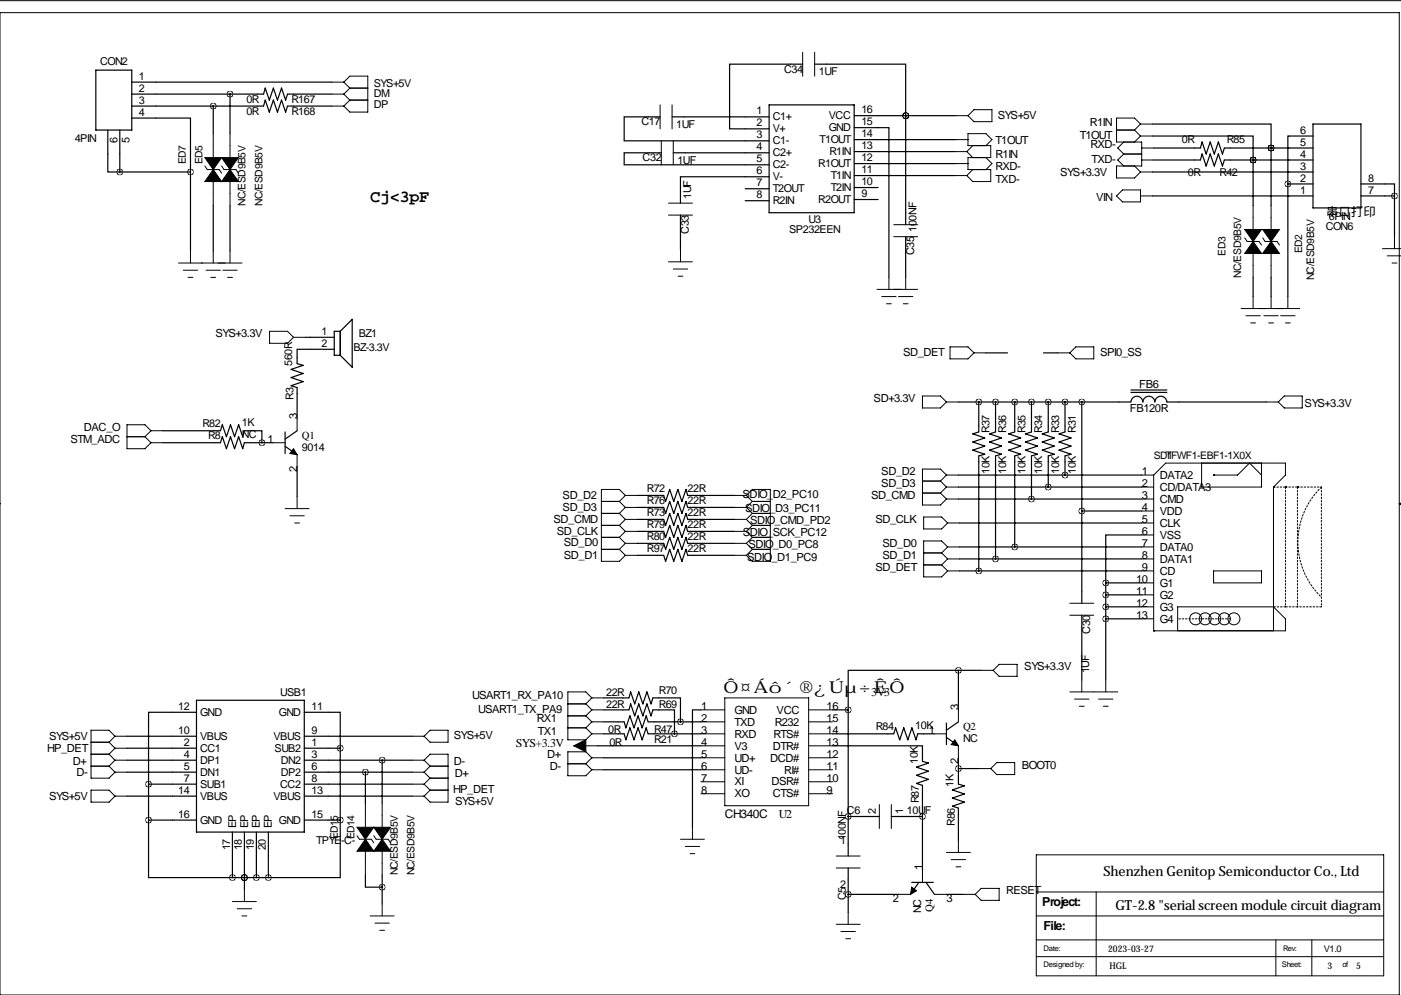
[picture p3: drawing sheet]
<svg xmlns="http://www.w3.org/2000/svg" width="297mm" height="211mm" viewBox="0 0 297 211" stroke-linecap="round" stroke-linejoin="round" font-family="sans-serif">
<g fill="none" stroke="#000" stroke-width=".21">
<path d="M0 .1h297.1M0 2.7h296.7v208.3h-296.7zM70.4 20h2.5M70.4 17.4h2.5M72.9 20l1.3 1.2M72.9 17.4l1.3-1.3h3.8v7.7h-3.8l-1.3-1.3M72.9 17.4l1.3 1.3M74.2 18.7h3.8M74.2 18.7l-1.3 1.3M170.2 11.1v5M172.7 11.1v5M43.4 35.2l.5 .8h2.6l.5 .7"/>
<path d="M45.2 28.3v5.1M45.2 38.5v5.1M47 35.2l.5 .8h2.5l.5 .7M48.8 28.3v5.1M48.8 38.5v5.1M70.4 22.5h2.5M74.2 21.2h3.8M74.2 21.2l-1.3 1.3M140 22.2v5.1M140.2 29.9v5M142.5 22.2v5.1M142.7 29.9v5"/>
<path d="M202.4 32.1h2.6M202.4 37.2h2.6M202.7 29.6h2.5M202.7 34.7h2.5M202.7 24.5h2.5M205 32.1l1.2 1.3M206.2 30.9l-1.2 1.2M206.2 36l-1.2 1.2M206.5 23.3h3.8v2.5h-3.8l-1.3-1.3zM209 30.9l1.3-1.3-1.3-1.3h-3.8v2.6h4.9v2.5h-4.9v2.6h4.9v2.5h-3.9l-1.2-1.3M209 33.4l1.3 1.3-1.3 1.3M236.7 27.6h3.8"/>
<path d="M238.3 32.7l-1.3 1.2 1.3 1.3M238.3 32.7h3.8M238.3 30.1l-1.3 1.3 1.3 1.3M240.5 27.6l1.3 1.2M240.5 35.2l1.3 1.3M241.8 26.3l-1.3-1.3h-3.8v5.1h5.4v5.1h-5.4v2.5h3.8l1.3-1.2M241.8 28.8h2.5M241.8 28.8l-1.3 1.3M241.8 26.3h2.5M241.8 26.3l-1.3 1.3M241.8 36.5h2.5M242.1 33.9h2.5"/>
<path d="M242.1 31.4h2.5M37.8 55.8h13.5M38.9 57.3h3M39.9 58.8h1M40.4 53.2v2.6M43.7 57.3h3M44.7 58.8h1M45.2 53.2v2.6M47.2 57.3h3.1M48.3 58.8h1M48.8 53.2v2.6M141.7 45.6h5.1"/>
<path d="M141.7 43.1h5.1M141.7 55.5h5.1M142.7 57h3.1M143.8 58.6h1M144.3 53v2.5M188.5 58.8v2.6M189.5 50.2h5.1M189.5 47.6h5.1M192 58.8v2.6M236.7 41.5l1.3-1.2h3.8v2.5h-3.8zM241.8 41.5h2.5M263.9 50.4l.5 .8h2.6l.5 .8"/>
<path d="M265.7 43.6v5.1M265.7 53.7v5.1M267.7 50.4l.5 .8h2.6l.5 .8M269.5 43.6v5.1M269.5 53.7v5.1M293.1 52.7h4M294.1 54.2h3M295.1 55.8h1.1M295.7 50.2v2.5M57.1 70.2h3.9l1.2 1.3-1.2 1.3h-3.9zM62.2 71.5h2.6M185.9 61.4h8.7"/>
<path d="M186.9 62.9h3.1M188 64.4h1M190.5 62.9h3M191.5 64.4h1M201.4 73.5h3.8l1.3 1.3-1.3 1.3h-3.8zM206.5 74.8h2.5M224.3 74.8h2.5M228.1 73.5h3.8v2.6h-3.8l-1.3-1.3zM263.1 65.4h12.5M264.2 66.9h3M265.2 68.5h1M265.7 62.9v2.5"/>
<path d="M268 66.9h3M269 68.5h1M269.5 62.9v2.5M271.5 66.9h3.1M272.5 68.5h1.1M273 62.9v2.5M26.9 92.6h3.8M30.7 92.6l1.3 1.3M32 93.9h2.5M32 91.3h2.5M32 91.3l-1.3 1.3M32 91.3l-1.3-1.2h-3.8v5h3.8l1.3-1.2"/>
<path d="M57.9 93.9h2.6M63 88.8v2.5M63 96.4v2.5M195.6 84h3.8l1.3 1.2-1.3 1.3h-3.8zM200.7 85.2h2.5M254.8 98.2v5.1h12.7v-5.1M268.5 85.2h2.5M271 85.2l1.3-1.2h3.8v2.5h-3.8zM-.1 106.8h.1M60.5 107.8h5M61.5 109.4h3M62.5 110.9h1"/>
<path d="M63 105.3v2.5M127.5 106.3h3.8M127.5 108.9h3.8M127.5 111.4h3.8M127.5 113.9h3.8M127.5 116.5h3.8M131.3 106.3l1.3 1.3M131.3 108.9l1.3 1.2M131.3 111.4l1.3 1.3M131.3 113.9l1.3 1.3M131.3 116.5l1.3 1.2M132.6 105h2.5"/>
<path d="M132.6 105l-1.3 1.3M132.6 105l-1.3-1.2h-3.8v15.2h3.8l1.3-1.3M132.6 107.6h2.5M132.6 107.6l-1.3 1.3M132.6 110.1h2.5M132.6 110.1l-1.3 1.3M132.6 112.7h2.5M132.6 112.7l-1.3 1.2M132.6 115.2h2.5M132.6 115.2l-1.3 1.3M132.6 117.7h2.5M155.7 105h2.5"/>
<path d="M155.7 107.6h2.5M155.7 110.1h2.5M155.7 112.7h2.5M155.7 115.2h2.5M155.7 117.7h2.5M158.2 105l1.3 1.3M158.2 107.6l1.3 1.3M158.2 105l1.3-1.2h3.8v15.2h-3.8l-1.3-1.3M158.2 115.2l1.3 1.3M158.2 112.7l1.3 1.2M158.2 110.1l1.3 1.3M159.5 106.3h3.8"/>
<path d="M159.5 108.9h3.8M159.5 111.4h3.8M159.5 113.9h3.8M159.5 116.5h3.8M159.5 113.9l-1.3 1.3M159.5 116.5l-1.3 1.2M159.5 106.3l-1.3 1.3M159.5 111.4l-1.3 1.3M159.5 108.9l-1.3 1.2M195.6 102h3.8M195.6 104.5h3.8M195.8 109.6h3.8l1.3 1.3-1.3 1.3h-3.8z"/>
<path d="M195.8 117.2h3.8M195.8 119.8h3.8M199.4 102l1.3 1.3M199.4 104.5l1.3 1.3M199.6 117.2l1.3 1.3M199.6 119.8l1.3 1.2M200.7 103.3h2.5M200.7 100.7h2.5M200.7 105.8h2.5M200.7 100.7l-1.3-1.2h-3.8v7.6h3.8l1.3-1.3M200.7 100.7l-1.3 1.3M200.7 103.3l-1.3 1.2"/>
<path d="M200.9 110.9h2.6M200.9 116h2.6M200.9 118.5h2.6M200.9 116l-1.3-1.3h-3.8v7.6h3.8l1.3-1.3M200.9 116l-1.3 1.2M200.9 118.5l-1.3 1.3M242.1 103.3h2.5M242.1 100.7h2.5M242.1 105.8h2.5M242.1 108.3h2.5M242.1 110.9h2.5M242.1 113.4h2.5"/>
<path d="M242.1 116h2.5M242.1 118.5h2.5M244.6 100.7l2.5-2.5h25.4v2.5l-2.5 2.6v30.4M244.6 100.7v33M257.3 100.7h.1M257.3 100.7h5.1l2.5-2.5 2.6 2.5M296.7 106.8h.4M296.7 106.8l.4 .2M297.1 106.6l-.4 .2M200.9 121h2.6M226.8 130.4h5.1M226.8 127.9h5.1"/>
<path d="M242.1 121h2.5M242.1 123.6h2.5M242.1 128.7h2.5M242.1 126.1h2.5M242.1 131.2h2.5M244.6 133.7h.1M244.6 133.7h27.9v-2.5l-2.5-2.5h-20.3v5M257.3 121h10.2v2.6h-10.2zM19.3 157.4h3.8M19.3 159.9h3.8M23.1 157.4l1.3 1.2M23.1 159.9l1.3 1.3"/>
<path d="M24.4 156.1h2.5M24.4 156.1l-1.3 1.3M24.4 156.1l-1.3-1.3h-3.8v10.2h3.8l1.3-1.3M24.4 158.6h2.5M24.4 158.6l-1.3 1.3M87.4 156.1h2.5M89.9 156.1l1.3-1.3h3.8v2.6h-3.8zM120.4 154.3h3.8M120.4 151.8h3.8M120.4 149.2h3.8M121.7 158.1h5M124.2 154.3l1.3 1.3"/>
<path d="M124.2 151.8l1.3 1.2M124.2 149.2l1.3 1.3M125.5 148h2.5M125.5 153h2.5M125.5 155.6h2.5M125.5 150.5h2.5M125.5 148l-1.3-1.3h-3.8v10.2h3.8l1.3-1.3M125.5 153l-1.3 1.3M125.5 148l-1.3 1.2M125.5 150.5l-1.3 1.3M148.6 153h5.1M148.6 155.6h5.1"/>
<path d="M148.6 158.1h5.1M148.6 150.5h5.1M153.7 148h17.7v22.8h-17.7zM171.4 153h5.1M171.4 155.6h5.1M171.4 158.1h5.1M171.4 150.5h5.1M198.1 155.6h2.6M203.2 150.5v2.5M203.2 158.1v2.6M208 142.1h2.6M211.8 140.9h3.8v2.5h-3.8l-1.2-1.3z"/>
<path d="M226.8 146.7h10.2M227.8 148.2h3.1M228.9 149.7h1M229.4 144.2v2.5M232.9 148.2h3.1M233.9 149.7h1M234.4 144.2v2.5M19.3 167.5h3.8l1.3 1.3-1.3 1.3h-3.8zM19.3 162.4h3.8M23.1 162.4l1.3 1.3M24.4 161.2h2.5M24.4 161.2l-1.3 1.2"/>
<path d="M24.4 163.7h2.5M24.4 168.8h2.5M75.7 177.2l.5 .7h2.5l.5 .8M77.5 170.3v5.1M79.2 177.2l.6 .7h2.5l.5 .8M81 170.3v5.1M87.4 161.2h2.5M87.4 163.7h2.5M87.4 168.8h2.5M87.4 166.3h2.5M89.9 161.2l1.3-1.3h3.8v10.2h-3.8l-1.3-1.3M89.9 166.3l1.3 1.2"/>
<path d="M89.9 163.7l1.3 1.3M89.9 161.2l1.3 1.2M91.2 162.4h3.8M91.2 165h3.8M91.2 167.5h3.8M91.2 167.5l-1.3 1.3M91.2 165l-1.3 1.3M91.2 162.4l-1.3 1.3M120.4 161.9h3.8M124.2 161.9l1.3 1.3M125.5 160.7h2.5M125.5 163.2h2.5"/>
<path d="M125.5 160.7l-1.3-1.3h-3.8v5.1h3.8l1.3-1.3M125.5 160.7l-1.3 1.2M144.3 177.9h5.1M145.3 179.5h3M146.8 175.4v2.5M148.6 160.7h5.1M148.6 163.2h5.1M148.6 165.7h5.1M148.6 168.3h5.1M171.4 160.7h5.1M171.4 163.2h5.1M171.4 165.7h5.1"/>
<path d="M171.4 168.3h5.1M186.4 170.6v5.1M189 170.6v5.1M203.2 178.2v2.5M207.5 163h2.6M211.3 161.7h3.8v2.5h-3.8l-1.2-1.2zM49.3 191.1h5.1M50.3 192.7h3M51.3 194.2h1M51.8 188.6v2.5M77.5 180.5v5.1M78.5 194.2h5.1"/>
<path d="M79.5 195.7h3M80.5 197.2h1M81 180.5v5.1M81 191.7v2.5M146.3 181h1M177.3 181.5h5.1M177.3 184h5.1M177.3 196h5.1M178.3 197.5h3.1M179.3 199h1M179.8 193.4v2.6M190.5 189.6h2.5"/>
<path d="M195.6 184.5v2.6M198.1 189.6h2.6M200.7 180.7h5M201.7 182.3h3M202.7 183.8h1M204.2 189.6h2.6M208 188.4h3.8v2.5h-3.8l-1.2-1.3zM219.7 199.3h73.7M219.7 194.2h73.7M219.7 181.2h73.7v25.7h-73.7zM219.7 189.1h73.7M232.4 189.1v17.8"/>
<path d="M270.5 199.3v7.6M278.1 199.3v7.6M219.7 202.8h73.7"/>
<circle cx="253.5" cy="131.2" r="1.27"/>
<circle cx="255.5" cy="131.2" r="1.27"/>
<circle cx="257.6" cy="131.2" r="1.27"/>
<circle cx="259.6" cy="131.2" r="1.27"/>
<circle cx="261.6" cy="131.2" r="1.27"/>
</g>
<g fill="none" stroke="#000" stroke-width=".25">
<path d="M20.3 14.9h7.6v12.7h-7.6zM27.9 20h28l.3-1.3 .9 2.5 .9-2.5 .8 2.5 .9-2.5 .9 2.5 .4-1.2h9.4M27.9 17.4h42.5M48.8 20v8.3M170.2 13.6h-15.5v13.7h8.4M172.7 13.6h19.3v10.9M22.9 27.6v8.9h2.5M25.4 36.5h15M25.4 27.6v8.9M27.9 25h12.5v11.5M27.9 22.5h28l.3-1.3 .9 2.6 .9-2.6 .8 2.6 .9-2.6 .9 2.6 .4-1.3h9.4M40.4 36.5v16.7"/>
<path d="M45.2 22.5v5.8M140 24.8h-7.7v5.1h30.8M140.2 32.4h-7.9v2.5h30.8M142.5 24.8h20.6M142.7 32.4h20.4M163.1 37.5h-18.8v5.6M163.1 22.2h18v22.9h-18zM181.1 27.1h7.4v31.7M181.1 24.5h21.6M181.1 29.6h21.6M181.1 32.1h21.3M181.1 34.7h21.6"/>
<path d="M181.1 37.2h21.3M181.1 39.8h5.1M192 24.5h.1M192 24.5v23.1M244.3 28.8h21.4v5.1M244.3 26.3h25.2v5.1M244.3 36.5h34.1M244.6 33.9h9.9l.4-1.2 .8 2.5 .9-2.5 .9 2.5 .8-2.5 .9 2.5 .4-1.3h18.8M244.6 31.4h9.9l.4-1.3 .8 2.6 .9-2.6 .9 2.6 .8-2.6 .9 2.6 .4-1.3h18.8M265.7 33.9h.1M265.7 33.9v9.7M269.5 31.4h.1"/>
<path d="M269.5 31.4v12.2M273 39h5.4M273 39v23.9M278.4 28.8h-5.4v10.2M278.4 26.3h10.1v17.8h-10.1zM288.5 39h7.2v2.5M45.2 43.6v9.6M48.8 43.6v9.6M144.3 45.6v7.4M158 40h5.1M158 42.6h5.1M181.1 42.3h5.1"/>
<path d="M192 50.2v8.6M244.3 41.5h34.1M265.7 58.8v4.1M269.5 58.8v4.1M288.5 41.5h7.2M295.7 41.5v8.7M64.8 71.5h6.1M70.9 74.1h-7.9v3l1.3 .4-2.6 .8 2.6 .9-2.6 .8 2.6 .9-2.6 .9 1.3 .4v6.6M72.1 70.2h-1.2v5.1h1.2M72.1 70.2v5.1M72.1 70.2l2.6-2.5v10.2l-2.6-2.6M209 74.8h4.6"/>
<path d="M221.2 74.8h3.1M34.5 91.3h12.2l.4-1.2 .9 2.5 .9-2.5 .8 2.5 .9-2.5 .9 2.5 .3-1.3h3.7v2.6M34.5 93.9h12.2l.4-1.3 .9 2.5 .9-2.5 .8 2.5 .9-2.5 .9 2.5 .3-1.2h6.1M60.5 94.6l2.5 1.8M60.5 91.6v4.6M63 91.3l-2.5 1.8M63 98.9v6.4M203.2 85.2h36.6a1.27 1.27 0 0 1 1.3-1.2 1.27 1.27 0 0 1 1.2 1.2 1.27 1.27 0 0 1 1.3-1.2 1.27 1.27 0 0 1 1.3 1.2M207.5 85.2v6.4l-1.3 .4 2.6 .9-2.6 .8 2.6 .9-2.6 .8 2.6 .9-1.3 .4v24.3M211.1 85.2v6.4l-1.3 .4 2.5 .9-2.5 .8 2.5 .9-2.5 .8 2.5 .9-1.2 .4v21.8M215.1 85.2v6.4l-1.2 .4 2.5 .9-2.5 .8 2.5 .9-2.5 .8 2.5 .9-1.3 .4v19.3M218.7 85.2v6.4l-1.3 .4 2.6 .9-2.6 .8 2.6 .9-2.6 .8 2.6 .9-1.3 .4v9.1"/>
<path d="M222.2 85.2v6.4l-1.2 .4 2.5 .9-2.5 .8 2.5 .9-2.5 .8 2.5 .9-1.3 .4v6.6M225.8 85.2v6.4l-1.3 .4 2.6 .9-2.6 .8 2.6 .9-2.6 .8 2.6 .9-1.3 .4v4M229.4 85.2v42.7M239.8 83.2h7.6M239.8 82.7h7.6M244.9 85.2a1.27 1.27 0 0 1 1.2-1.2 1.27 1.27 0 0 1 1.3 1.2h21.1M135.1 105h5.6l.4 1.3 .9-2.5 .8 2.5 .9-2.5 .9 2.5 .8-2.5 .4 1.2h9.9M135.1 110.1h5.6l.4 1.3 .9-2.5 .8 2.5 .9-2.5 .9 2.5 .8-2.5 .4 1.2h9.9M135.1 115.2h5.6l.4 1.3 .9-2.6 .8 2.6 .9-2.6 .9 2.6 .8-2.6 .4 1.3h9.9M135.1 107.6h5.6l.4 1.3 .9-2.6 .8 2.6 .9-2.6 .9 2.6 .8-2.6 .4 1.3h9.9M135.1 112.7h5.6l.4 1.2 .9-2.5 .8 2.5 .9-2.5 .9 2.5 .8-2.5 .4 1.3h9.9M135.1 117.7h5.6l.4 1.3 .9-2.5 .8 2.5 .9-2.5 .9 2.5 .8-2.5 .4 1.2h9.9"/>
<path d="M203.2 105.8h38.9M203.2 103.3h38.9M203.2 100.7h38.9M203.5 118.5h38.6M203.5 116h38.6M203.5 110.9h38.6M229.4 108.3h12.7M242.1 113.4h-7.7v10.2M203.5 121h38.6M229.4 130.4v13.8M234.4 123.6v20.6M234.4 123.6h7.7"/>
<path d="M234.4 126.1h7.7M234.4 128.7h7.7M234.4 131.2h7.7M26.9 156.1h14.8M26.9 158.6h14.8M41.7 151h-10.2v15.3M41.7 148.5h22.8v27.9h-22.8zM64.5 151h7.6v7.6M64.5 156.1h22.9M64.5 158.6h7.6M72.1 158.6v15.3M126.7 158.1h21.9"/>
<path d="M128 148h5.3l.4-1.3 .9 2.5 .8-2.5 .9 2.5 .9-2.5 .8 2.5 .4-1.2h5.9v5M128 150.5h5.3l.4-1.3 .9 2.6 .8-2.6 .9 2.6 .9-2.6 .8 2.6 .4-1.3h4.6v5.1M128 155.6h4.3l.4 1.3 .9-2.6 .8 2.6 .9-2.6 .8 2.6 .9-2.6 .4 1.3h11.2M128 153h4.3l.4 1.3 .9-2.5 .8 2.5 .9-2.5 .8 2.5 .9-2.5 .4 1.2h11.2M148.6 150.5h-1.8v24.9M176.5 158.1h19.1v3.3l1.2 .4-2.5 .9 2.5 .8-2.5 .9 2.5 .8-2.5 .9 1.3 .4v18M176.5 155.6h13l.4-1.3 .9 2.6 .8-2.6 .9 2.6 .8-2.6 .9 2.6 .4-1.3h3.5M176.5 150.5h3.3M179.8 150.5v31M200.7 156.4l2.5 1.7M200.7 153.3v4.6M203.2 142.1h-23.4v8.4"/>
<path d="M203.2 153l-2.5 1.8M203.2 142.1v8.4M203.2 142.1h4.8M26.9 161.2h14.8M26.9 163.7h14.8M26.9 168.8h14.8M31.5 173.9v12.2h17.8M31.5 166.3h10.2M31.5 173.9h10.2M31.5 166.3v7.6M49.3 176.4v9.7M51.8 176.4v12.2"/>
<path d="M54.4 176.4v9.7M56.9 176.4v9.7M64.5 161.2h22.9M64.5 163.7h22.9M64.5 166.3h22.9M64.5 168.8h22.9M64.5 173.9h7.6M72.1 173.9v12.2h-15.2M77.5 163.7v6.6M81 161.2v9.1M128 160.7h20.6M128 163.2h20.6"/>
<path d="M179.8 173.1h6.6M189 173.1h6.6M203.2 160.7v5.6l1.3 .3-2.6 .9 2.6 .8-2.6 .9 2.6 .9-2.6 .8 1.3 .4v6.9M203.2 163h4.3M49.3 186.1h7.6M51.8 186.1h.1M77.5 185.6v2.5h3.5M81 185.6v6.1M179.8 189.6h10.7M179.8 184v9.4M193.3 187.1h4.6M194.8 187.1l-1.8 2.5"/>
<path d="M196.3 187.1l1.8 2.5M200.7 189.6h3.5"/>
</g>
<g fill="none" stroke="#000" stroke-width=".21" stroke-dasharray=".4 .4">
<path d="M270 103.3h.1M270 103.3h2.5M272.5 103.3v25.4M272.5 103.3h.1M272.5 103.3h2.6M275.1 103.3v25.4M275.1 103.3h.1M275.1 103.3h5.1M280.2 103.3v25.4M280.2 103.3a16.2 16.2 0 0 0-.1 23.3M249.9 131.2h11M272.5 128.7h-2.5"/>
<path d="M275.1 128.7h-2.6M280.2 128.7h-5.1"/>
</g>
<g fill="#000" stroke="#000" stroke-width=".21">
<path d="M43.4 33.4h3.6l-1.8 2.6zM45.2 36l1.8 2.5h-3.6zM47 33.4h3.5l-1.7 2.6zM48.8 36l1.7 2.5h-3.5zM263.9 48.7h3.6l-1.8 2.5zM265.7 51.2l1.8 2.5h-3.6zM267.7 48.7h3.6l-1.8 2.5zM269.5 51.2l1.8 2.5h-3.6zM62.2 95.1l.8 1.3-1.5-.2zM121.7 158.1l2.5-1.2v2.5zM202.4 156.9l.8 1.2-1.5-.2zM75.7 175.4h3.5l-1.7 2.5z"/>
<path d="M77.5 177.9l1.7 2.6h-3.5zM79.2 175.4h3.6l-1.8 2.5zM81 177.9l1.8 2.6h-3.6zM193.3 188.1l1 .8-1.3 .7z"/>
</g>
<path d="M234.4 126.1a.05 .05 0 0 0 .1 0 .05 .05 0 0 0-.1 0zM234.4 128.7a.05 .05 0 0 0 .1 0 .05 .05 0 0 0-.1 0zM234.4 123.6a.05 .05 0 0 0 .1 0 .05 .05 0 0 0-.1 0zM234.4 131.2a.05 .05 0 0 0 .1 0 .05 .05 0 0 0-.1 0zM229.3 108.3a.05 .05 0 0 0 .1 0 .05 .05 0 0 0-.1 0zM207.5 121a.05 .05 0 0 0 .1 0 .05 .05 0 0 0-.1 0zM229.3 85.2a.05 .05 0 0 0 .1 0 .05 .05 0 0 0-.1 0zM211 85.2a.05 .05 0 0 0 .1 0 .05 .05 0 0 0-.1 0zM215.1 85.2a.05 .05 0 0 0 .1 0 .05 .05 0 0 0-.1 0zM218.6 85.2a.05 .05 0 0 0 .1 0 .05 .05 0 0 0-.1 0zM222.2 85.2a.05 .05 0 0 0 .1 0 .05 .05 0 0 0-.1 0zM225.8 85.2a.05 .05 0 0 0 .1 0 .05 .05 0 0 0-.1 0zM225.8 100.7a.05 .05 0 0 0 .1 0 .05 .05 0 0 0-.1 0zM222.2 103.3a.05 .05 0 0 0 .1 0 .05 .05 0 0 0-.1 0zM218.6 105.8a.05 .05 0 0 0 .1 0 .05 .05 0 0 0-.1 0zM211 118.5a.05 .05 0 0 0 .1 0 .05 .05 0 0 0-.1 0zM215.1 116a.05 .05 0 0 0 .1 0 .05 .05 0 0 0-.1 0zM207.5 85.2a.05 .05 0 0 0 .1 0 .05 .05 0 0 0-.1 0zM72.1 173.9a.05 .05 0 0 0 .1 0 .05 .05 0 0 0-.1 0zM54.3 186.1a.05 .05 0 0 0 .1 0 .05 .05 0 0 0-.1 0zM51.8 186.1a.05 .05 0 0 0 .1 0 .05 .05 0 0 0-.1 0zM49.2 186.1a.05 .05 0 0 0 .1 0 .05 .05 0 0 0-.1 0zM51.8 186.1a.05 .05 0 0 0 .1 0 .05 .05 0 0 0-.1 0zM81 161.2a.05 .05 0 0 0 .1 0 .05 .05 0 0 0-.1 0zM77.4 163.7a.05 .05 0 0 0 .1 0 .05 .05 0 0 0-.1 0zM81 188.1a.05 .05 0 0 0 .1 0 .05 .05 0 0 0-.1 0zM72.1 158.6a.05 .05 0 0 0 .1 0 .05 .05 0 0 0-.1 0zM48.7 20a.05 .05 0 0 0 .1 0 .05 .05 0 0 0-.1 0zM45.2 22.5a.05 .05 0 0 0 .1 0 .05 .05 0 0 0-.1 0zM192 24.5a.05 .05 0 0 0 .1 0 .05 .05 0 0 0-.1 0zM192 24.5a.05 .05 0 0 0 .1 0 .05 .05 0 0 0-.1 0zM273 39a.05 .05 0 0 0 .1 0 .05 .05 0 0 0-.1 0zM40.3 36.5a.05 .05 0 0 0 .1 0 .05 .05 0 0 0-.1 0zM179.8 150.5a.05 .05 0 0 0 .1 0 .05 .05 0 0 0-.1 0zM179.8 189.6a.05 .05 0 0 0 .1 0 .05 .05 0 0 0-.1 0zM179.8 173.1a.05 .05 0 0 0 .1 0 .05 .05 0 0 0-.1 0zM195.5 173.1a.05 .05 0 0 0 .1 0 .05 .05 0 0 0-.1 0zM55.5 93.9a.05 .05 0 0 0 .1 0 .05 .05 0 0 0-.1 0zM144.2 153a.05 .05 0 0 0 .1 0 .05 .05 0 0 0-.1 0zM269.4 31.4a.05 .05 0 0 0 .1 0 .05 .05 0 0 0-.1 0zM265.6 33.9a.05 .05 0 0 0 .1 0 .05 .05 0 0 0-.1 0zM269.4 31.4a.05 .05 0 0 0 .1 0 .05 .05 0 0 0-.1 0zM265.6 33.9a.05 .05 0 0 0 .1 0 .05 .05 0 0 0-.1 0zM295.6 41.5a.05 .05 0 0 0 .1 0 .05 .05 0 0 0-.1 0z" fill="#000" stroke="#000" stroke-width="1.3"/>
<text font-size="3.6" x="78.5" y="42.8">Cj&lt;3pF</text>
<text font-size="3.5" x="153.4" y="147">Ô¤Áô´®¿Úµ÷ÊÔ</text>
<g font-size="3">
<text x="233.9" y="185.8">Shenzhen Genitop Semiconductor Co., Ltd</text>
<text x="236.5" y="192.9">GT-2.8 &quot;serial screen module circuit diagram</text>
</g>
<g font-size="2.6">
<text x="281.2" y="45.9">串口打印</text>
<text x="221" y="192.2">Project:</text>
<text x="221.2" y="197.2">File:</text>
</g>
<g font-size="2.5">
<text x="184.7" y="147.5">3V3</text>
<text x="109.4" y="158.4">SYS+3.3V</text>
<text x="153.7" y="173.4">CH340C</text>
<text x="165.1" y="173.4">U2</text>
</g>
<g font-size="2.4">
<text x="211.6" y="25.3">SYS+5V</text>
<text x="228.9" y="29.4">T1OUT</text>
<text x="231.1" y="26.6">R1IN</text>
<text x="211.1" y="30.6">T1OUT</text>
<text x="211.1" y="33.4">R1IN</text>
<text x="211.1" y="36">RXD-</text>
<text x="231.2" y="31.4">RXD-</text>
<text x="231.4" y="34.5">TXD-</text>
<text x="211.1" y="38.7">TXD-</text>
<text x="224.8" y="37.2">SYS+3.3V</text>
<text x="232.4" y="42.6">VIN</text>
<text x="45.7" y="71.5">SYS+3.3V</text>
<text x="191.5" y="75.6">SD_DET</text>
<text x="233.2" y="75.6">SPI0_SS</text>
<text x="241.5" y="82.2">FB6</text>
<text x="63" y="88.8" transform="rotate(-90 63 88.8)">3</text>
<text x="185.2" y="85.2">SD+3.3V</text>
<text x="239.6" y="87.3">FB120R</text>
<text x="276.6" y="86.2">SYS+3.3V</text>
<text x="14.9" y="93.9">STM_ADC</text>
<text x="17.8" y="91.3">DAC_O</text>
<text x="56.7" y="93.9">1</text>
<text x="63" y="100.2" transform="rotate(-90 63 100.2)">2</text>
<text x="186.9" y="100.7">SD_D2</text>
<text x="242.1" y="100.7">1</text>
<text x="245.9" y="101.5">DATA2</text>
<text x="119.3" y="105.8">SD_D2</text>
<text x="157.4" y="105.6">SDIO_D2_PC10</text>
<text x="184.7" y="105.8">SD_CMD</text>
<text x="186.9" y="103.3">SD_D3</text>
<text x="242.1" y="103.3">2</text>
<text x="242.1" y="105.8">3</text>
<text x="245.9" y="104.1">CD/DATA3</text>
<text x="245.9" y="106.6">CMD</text>
<text x="117.4" y="110.9">SD_CMD</text>
<text x="118.1" y="113.4">SD_CLK</text>
<text x="119.3" y="108.3">SD_D3</text>
<text x="157.5" y="113.7">SDIO_SCK_PC12</text>
<text x="158" y="108.6">SDIO_D3_PC11</text>
<text x="159" y="111.1">SDIO_CMD_PD2</text>
<text x="185.6" y="110.9">SD_CLK</text>
<text x="242.1" y="108.3">4</text>
<text x="242.1" y="110.9">5</text>
<text x="242.1" y="113.4">6</text>
<text x="245.9" y="109.1">VDD</text>
<text x="245.9" y="111.7">CLK</text>
<text x="119.5" y="115.7">SD_D0</text>
<text x="119.5" y="118.5">SD_D1</text>
<text x="158.4" y="119">SDIO_D1_PC9</text>
<text x="158.7" y="116.2">SDIO_D0_PC8</text>
<text x="187.1" y="116">SD_D0</text>
<text x="187.1" y="118.5">SD_D1</text>
<text x="242.1" y="116">7</text>
<text x="242.1" y="118.5">8</text>
<text x="245.9" y="114.2">VSS</text>
<text x="245.9" y="116.8">DATA0</text>
<text x="245.9" y="119.3">DATA1</text>
<text x="185.6" y="121">SD_DET</text>
<text x="240.9" y="123.6">10</text>
<text x="242.1" y="121">9</text>
<text x="245.9" y="121.8">CD</text>
<text x="245.9" y="124.4">G1</text>
<text x="240.9" y="126.1">11</text>
<text x="240.9" y="128.7">12</text>
<text x="240.9" y="131.2">13</text>
<text x="245.9" y="126.9">G2</text>
<text x="245.9" y="129.5">G3</text>
<text x="245.9" y="132">G4</text>
<text x="217.2" y="142.1">SYS+3.3V</text>
<text x="100.1" y="148.2">USART1_RX_PA10</text>
<text x="101.3" y="151.3">USART1_TX_PA9</text>
<text x="113.8" y="153.1">RX1</text>
<text x="114" y="155.9">TX1</text>
<text x="148.6" y="153">2</text>
<text x="148.6" y="155.6">3</text>
<text x="148.6" y="150.5">1</text>
<text x="155.7" y="153.8">TXD</text>
<text x="155.7" y="151.3">GND</text>
<text x="164.3" y="153.8">R232</text>
<text x="164.7" y="151.3">VCC</text>
<text x="175.3" y="155.6">14</text>
<text x="175.3" y="153">15</text>
<text x="175.3" y="150.5">16</text>
<text x="196.9" y="155.6">1</text>
<text x="203.2" y="150.5" transform="rotate(-90 203.2 150.5)">3</text>
<text x="10" y="159.4">HP_DET</text>
<text x="10.4" y="156.9">SYS+5V</text>
<text x="96.2" y="156.6">SYS+5V</text>
<text x="116" y="160.7">D+</text>
<text x="148.6" y="158.1">4</text>
<text x="148.6" y="160.7">5</text>
<text x="155.7" y="156.4">RXD</text>
<text x="155.7" y="158.9">V3</text>
<text x="155.7" y="161.5">UD+</text>
<text x="163.3" y="161.5">DCD#</text>
<text x="163.8" y="158.9">DTR#</text>
<text x="164" y="156.4">RTS#</text>
<text x="175.3" y="160.7">12</text>
<text x="175.3" y="158.1">13</text>
<text x="203.2" y="161.9" transform="rotate(-90 203.2 161.9)">2</text>
<text x="15.4" y="162.2">D+</text>
<text x="16.2" y="164.5">D-</text>
<text x="96.2" y="162.2">D-</text>
<text x="96.5" y="164.7">D+</text>
<text x="116.6" y="163.2">D-</text>
<text x="148.6" y="163.2">6</text>
<text x="148.6" y="165.7">7</text>
<text x="155.7" y="164">UD-</text>
<text x="155.7" y="166.5">XI</text>
<text x="163.6" y="166.5">DSR#</text>
<text x="166.3" y="164">RI#</text>
<text x="175.3" y="165.7">10</text>
<text x="175.3" y="163.2">11</text>
<text x="216.7" y="163">BOOT0</text>
<text x="10.4" y="169.6">SYS+5V</text>
<text x="96.1" y="168">HP_DET</text>
<text x="96.5" y="170.6">SYS+5V</text>
<text x="148.6" y="168.3">8</text>
<text x="155.7" y="169.1">XO</text>
<text x="163.8" y="169.1">CTS#</text>
<text x="175.3" y="168.3">9</text>
<text x="195.6" y="184.5" transform="rotate(-90 195.6 184.5)">1</text>
<text x="189.3" y="191.2">2</text>
<text x="200.7" y="191.2">3</text>
<text x="213.4" y="189.6">RESET</text>
</g>
<g font-size="2.3">
<text x="21.2" y="13.9">CON2</text>
<text x="29.5" y="16.9">1</text>
<text x="166.2" y="15.4">C34</text>
<text x="173.6" y="15.9">1UF</text>
<text x="29.5" y="19.4">2</text>
<text x="29.5" y="22">3</text>
<text x="52.2" y="21.8">0R</text>
<text x="61.8" y="21.8">R167</text>
<text x="79.2" y="20.5">DM</text>
<text x="79.2" y="23">DP</text>
<text x="79.2" y="18.4">SYS+5V</text>
<text x="29.5" y="24.5">4</text>
<text x="52.2" y="24.4">0R</text>
<text x="61.8" y="24.4">R168</text>
<text x="136" y="26.6">C17</text>
<text x="143.4" y="27.1">1UF</text>
<text x="160.4" y="24.3">1</text>
<text x="160.4" y="26.8">2</text>
<text x="160.4" y="29.4">3</text>
<text x="163.8" y="25.5">C1+</text>
<text x="163.8" y="28.1">V+</text>
<text x="175.7" y="25.3">VCC</text>
<text x="175.7" y="27.8">GND</text>
<text x="182.6" y="24">16</text>
<text x="182.6" y="26.6">15</text>
<text x="182.6" y="29.1">14</text>
<text x="275.7" y="28.3">6</text>
<text x="15.8" y="30.1">4PIN</text>
<text x="24.9" y="30.3" transform="rotate(-90 24.9 30.3)">6</text>
<text x="27.4" y="30.3" transform="rotate(-90 27.4 30.3)">5</text>
<text x="136.3" y="34.2">C32</text>
<text x="143.6" y="34.7">1UF</text>
<text x="160.4" y="31.9">4</text>
<text x="160.4" y="34.4">5</text>
<text x="163.8" y="30.6">C1-</text>
<text x="163.8" y="33.2">C2+</text>
<text x="163.8" y="35.7">C2-</text>
<text x="173.5" y="35.5">R1OUT</text>
<text x="173.7" y="30.4">T1OUT</text>
<text x="175.9" y="32.9">R1IN</text>
<text x="182.6" y="31.6">13</text>
<text x="182.6" y="34.2">12</text>
<text x="250.6" y="30.4">0R</text>
<text x="260.1" y="30.4">R85</text>
<text x="275.7" y="36">3</text>
<text x="275.7" y="33.4">4</text>
<text x="275.7" y="30.9">5</text>
<text x="160.4" y="37">6</text>
<text x="160.4" y="39.5">7</text>
<text x="163.8" y="38.2">V-</text>
<text x="163.8" y="40.8">T2OUT</text>
<text x="176.1" y="38">T1IN</text>
<text x="176.1" y="40.5">T2IN</text>
<text x="182.6" y="36.7">11</text>
<text x="182.6" y="39.3">10</text>
<text x="182.6" y="41.8">9</text>
<text x="251.9" y="37.2">0R</text>
<text x="258.6" y="37.2">R42</text>
<text x="275.7" y="41">1</text>
<text x="275.7" y="38.5">2</text>
<text x="290.1" y="41">7</text>
<text x="290.1" y="38.5">8</text>
<text x="146.6" y="42.2" transform="rotate(-90 146.6 42.2)">1UF</text>
<text x="160.4" y="42.1">8</text>
<text x="163.8" y="43.3">R2IN</text>
<text x="171.4" y="47.4">U3</text>
<text x="173.5" y="43.1">R2OUT</text>
<text x="281.7" y="46.6">6PIN</text>
<text x="146" y="49.6" transform="rotate(-90 146 49.6)">C33</text>
<text x="167.3" y="49.4">SP232EEN</text>
<text x="194.3" y="49.1" transform="rotate(-90 194.3 49.1)">100NF</text>
<text x="281.1" y="48.7">CON6</text>
<text x="193.8" y="54.1" transform="rotate(-90 193.8 54.1)">C35</text>
<text x="68.2" y="71">1</text>
<text x="76.1" y="71.5">BZ1</text>
<text x="62" y="77.6" transform="rotate(-90 62 77.6)">560R</text>
<text x="68.2" y="73.5">2</text>
<text x="74.9" y="74.3">BZ-3.3V</text>
<text x="62.2" y="84.8" transform="rotate(-90 62.2 84.8)">R3</text>
<text x="42.9" y="90.6">R82</text>
<text x="44.1" y="93.1">R8</text>
<text x="51.3" y="90.3">1K</text>
<text x="51.3" y="92.9">NC</text>
<text x="64" y="93.1">Q1</text>
<text x="64" y="95.6">9014</text>
<text x="209.8" y="91.8" transform="rotate(-90 209.8 91.8)">R37</text>
<text x="213.4" y="91.8" transform="rotate(-90 213.4 91.8)">R36</text>
<text x="217.4" y="91.8" transform="rotate(-90 217.4 91.8)">R35</text>
<text x="221" y="91.8" transform="rotate(-90 221 91.8)">R34</text>
<text x="224.5" y="91.8" transform="rotate(-90 224.5 91.8)">R33</text>
<text x="228.1" y="91.8" transform="rotate(-90 228.1 91.8)">R31</text>
<text x="209.8" y="100.5" transform="rotate(-90 209.8 100.5)">10K</text>
<text x="213.4" y="100.5" transform="rotate(-90 213.4 100.5)">10K</text>
<text x="217.4" y="100.5" transform="rotate(-90 217.4 100.5)">10K</text>
<text x="221" y="100.5" transform="rotate(-90 221 100.5)">10K</text>
<text x="224.5" y="100.5" transform="rotate(-90 224.5 100.5)">10K</text>
<text x="228.1" y="100.5" transform="rotate(-90 228.1 100.5)">10K</text>
<text x="137.1" y="104.3">R72</text>
<text x="137.1" y="106.8">R76</text>
<text x="145.8" y="104.3">22R</text>
<text x="145.8" y="106.8">22R</text>
<text x="137.1" y="109.4">R73</text>
<text x="137.1" y="111.9">R79</text>
<text x="145.8" y="109.4">22R</text>
<text x="145.8" y="111.9">22R</text>
<text x="137.1" y="114.5">R80</text>
<text x="137.1" y="117">R97</text>
<text x="145.8" y="114.5">22R</text>
<text x="145.8" y="117">22R</text>
<text x="231.1" y="134.4" transform="rotate(-90 231.1 134.4)">C30</text>
<text x="230.9" y="142.8" transform="rotate(-90 230.9 142.8)">1UF</text>
<text x="59.4" y="147.5">USB1</text>
<text x="128.5" y="147.5">22R</text>
<text x="139.7" y="147.2">R70</text>
<text x="37.8" y="150.5">12</text>
<text x="37.8" y="155.6">10</text>
<text x="42.4" y="151.8">GND</text>
<text x="59.1" y="151.8">GND</text>
<text x="66" y="150.5">11</text>
<text x="66" y="155.6">9</text>
<text x="128.5" y="150">22R</text>
<text x="128.9" y="155.3">0R</text>
<text x="138.7" y="155.3">R47</text>
<text x="139.7" y="150">R69</text>
<text x="185.7" y="154.8">R84</text>
<text x="194.1" y="154.6">10K</text>
<text x="204.2" y="154.8">Q2</text>
<text x="38.9" y="158.1">2</text>
<text x="38.9" y="160.7">4</text>
<text x="42.4" y="156.9">VBUS</text>
<text x="42.4" y="159.4">CC1</text>
<text x="42.4" y="161.9">DP1</text>
<text x="58" y="156.9">VBUS</text>
<text x="58.2" y="159.4">SUB2</text>
<text x="59.5" y="161.9">DN2</text>
<text x="66" y="158.1">1</text>
<text x="66" y="160.7">3</text>
<text x="129.2" y="158.1">0R</text>
<text x="138.7" y="157.6">R21</text>
<text x="194.6" y="161.9" transform="rotate(-90 194.6 161.9)">10K</text>
<text x="204.2" y="157.4">NC</text>
<text x="38.9" y="163.2">5</text>
<text x="38.9" y="165.7">7</text>
<text x="42.4" y="164.5">DN1</text>
<text x="42.4" y="167">SUB1</text>
<text x="59.4" y="167">CC2</text>
<text x="59.5" y="164.5">DP2</text>
<text x="66" y="163.2">6</text>
<text x="66" y="165.7">8</text>
<text x="202.2" y="166.8" transform="rotate(-90 202.2 166.8)">1K</text>
<text x="37.8" y="168.3">14</text>
<text x="37.8" y="173.4">16</text>
<text x="42.4" y="169.6">VBUS</text>
<text x="58" y="169.6">VBUS</text>
<text x="66" y="168.3">13</text>
<text x="66" y="173.4">15</text>
<text x="179.6" y="172.6">C6</text>
<text x="185.7" y="172.6" transform="rotate(-90 185.7 172.6)">2</text>
<text x="191.5" y="172.6" transform="rotate(-90 191.5 172.6)">1</text>
<text x="192.3" y="172.6">10UF</text>
<text x="194.8" y="170.3" transform="rotate(-90 194.8 170.3)">R87</text>
<text x="42.4" y="174.6">GND</text>
<text x="50" y="175.7" transform="rotate(-90 50 175.7)">EP</text>
<text x="52.6" y="175.7" transform="rotate(-90 52.6 175.7)">EP</text>
<text x="55.1" y="175.7" transform="rotate(-90 55.1 175.7)">EP</text>
<text x="57.7" y="175.7" transform="rotate(-90 57.7 175.7)">EP</text>
<text x="59.1" y="174.6">GND</text>
<text x="67.1" y="179">TPYE-C-</text>
<text x="178.1" y="179">1</text>
<text x="179.3" y="178.2" transform="rotate(-90 179.3 178.2)">100NF</text>
<text x="202.4" y="175.2" transform="rotate(-90 202.4 175.2)">R86</text>
<text x="48.8" y="180.3" transform="rotate(-90 48.8 180.3)">17</text>
<text x="51.3" y="180.3" transform="rotate(-90 51.3 180.3)">18</text>
<text x="53.8" y="180.3" transform="rotate(-90 53.8 180.3)">19</text>
<text x="56.4" y="180.3" transform="rotate(-90 56.4 180.3)">20</text>
<text x="178.1" y="188.4">2</text>
<text x="179.3" y="190.9" transform="rotate(-90 179.3 190.9)">C5</text>
<text x="195.3" y="193.7" transform="rotate(-90 195.3 193.7)">NC</text>
<text x="197.8" y="193.3" transform="rotate(-90 197.8 193.3)">Q4</text>
</g>
<g font-size="2.2">
<text x="39.4" y="34.9" transform="rotate(-90 39.4 34.9)">ED7</text>
<text x="42.9" y="34.9" transform="rotate(-90 42.9 34.9)">ED5</text>
<text x="52.1" y="43.6" transform="rotate(-90 52.1 43.6)">NC/ESD9B5V</text>
<text x="55.6" y="43.6" transform="rotate(-90 55.6 43.6)">NC/ESD9B5V</text>
<text x="276.1" y="53.7" transform="rotate(-90 276.1 53.7)">ED2</text>
<text x="259.8" y="54.2" transform="rotate(-90 259.8 54.2)">ED3</text>
<text x="263.1" y="58.9" transform="rotate(-90 263.1 58.9)">NC/ESD9B5V</text>
<text x="278.6" y="59.4" transform="rotate(-90 278.6 59.4)">NC/ESD9B5V</text>
<text x="244.6" y="97.4">SD1</text>
<text x="247.1" y="97.4">TFWF1-EBF1-1X0X</text>
<text x="71.6" y="178" transform="rotate(-90 71.6 178)">ED15</text>
<text x="75.2" y="178" transform="rotate(-90 75.2 178)">ED14</text>
<text x="84.3" y="185.6" transform="rotate(-90 84.3 185.6)">NC/ESD9B5V</text>
<text x="87.9" y="185.6" transform="rotate(-90 87.9 185.6)">NC/ESD9B5V</text>
</g>
<g font-size="2">
<text x="235" y="201.8">2023-03-27</text>
<text x="280.7" y="201.8">V1.0</text>
<text x="235.2" y="205.4">HGL</text>
<text x="281.4" y="205.4">3</text>
<text x="287.5" y="205.4">5</text>
</g>
<g font-size="1.6">
<text x="221.2" y="201.6">Date:</text>
<text x="272" y="201.6">Rev:</text>
<text x="221.2" y="205.1">Designed by:</text>
<text x="271.8" y="205.1">Sheet:</text>
<text x="284.6" y="205.1">of</text>
</g>
</svg>
